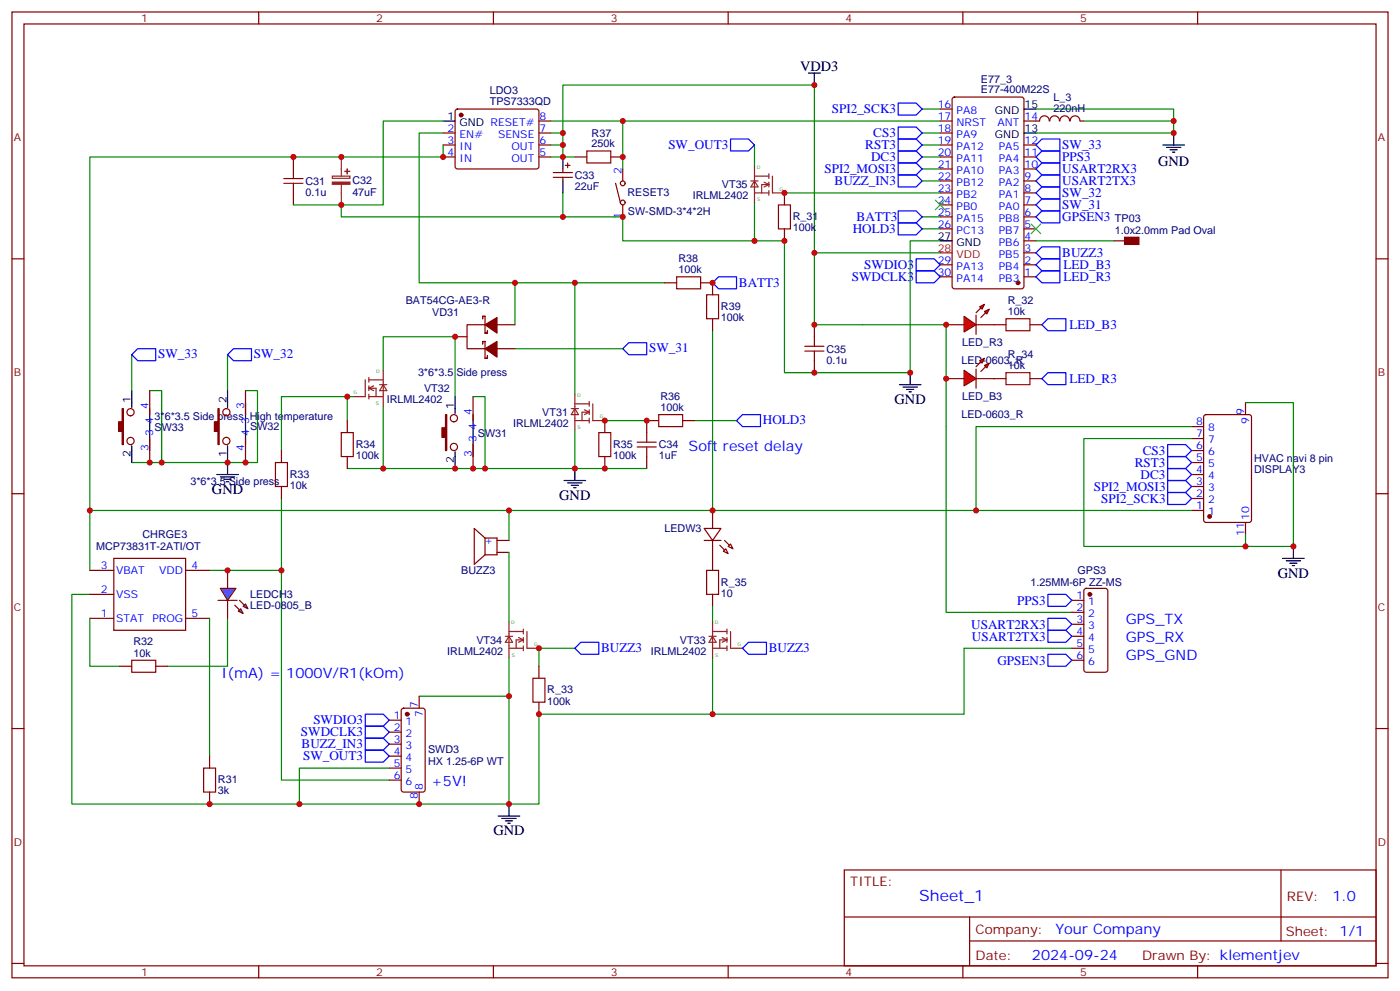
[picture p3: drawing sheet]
<svg xmlns="http://www.w3.org/2000/svg" width="412mm" height="292mm" viewBox="0 0 412 292" stroke-linecap="round" stroke-linejoin="round" font-family="sans-serif">
<g fill="none" stroke="#870000" stroke-width=".35">
<path d="M3.5 3.5h405.4v284.4h-405.4zM7.1 7.1h398.2v277.2h-398.2zM76.2 3.5v3.6M145.3 3.5v3.6M214.5 3.5v3.6M283.6 3.5v3.6M352.8 3.5v3.6M130.5 39.2h3.6M134.3 32.3l.5-.2h23.2l.5 .2 .2 .5v16.5l-.7 .4h-23.5l-.4-.7v-16.2zM158.7 35.6h3.6M158.7 39.2h3.6M276.9 35.6h3.6"/>
<path d="M276.9 32.1h3.6M276.9 39.2h3.6M280.7 28.8l.5-.2h19.7l.7 .4v55.3l-.4 .7h-20l-.7-.4v-55.3zM301.6 35.6h4.6M306.3 35.6a1.41 1.41 0 0 1 1.4-1.5 1.41 1.41 0 0 1 1.4 1.5M309.2 35.6a1.41 1.41 0 0 1 1.5-1.5 1.41 1.41 0 0 1 1.4 1.5M312.2 35.6a1.41 1.41 0 0 1 1.4-1.5 1.41 1.41 0 0 1 1.4 1.5M315.3 35.6a1.41 1.41 0 0 1 1.4-1.5 1.41 1.41 0 0 1 1.4 1.5M318.2 35.6h1.1M86.4 46.2v3.5M86.4 56.8v3.5M130.5 46.2h3.6"/>
<path d="M130.5 42.7h3.6M158.7 46.2h3.6M158.7 42.7h3.6M181.3 54l1.4 5.6M183.4 49.7v3.6M231.1 56.8v3.5M276.9 56.8h3.6M276.9 53.3h3.6M276.9 49.7h3.6M276.9 46.2h3.6M276.9 42.7h3.6M301.6 56.8h3.6"/>
<path d="M301.6 53.3h3.6M301.6 49.7h3.6M301.6 46.2h3.6M301.6 42.7h3.6M3.5 76.2h3.6M183.4 60.3v3.6M231.1 67.4v3.5M276.9 78h3.6M276.9 67.4h3.6M276.9 63.9h3.6M276.9 60.3h3.6M301.6 78h3.6"/>
<path d="M301.6 74.4h3.6M301.6 70.9h3.6M301.6 67.4h3.6M301.6 63.9h3.6M301.6 60.3h3.6M405.3 76.2h3.6M134.1 99.1h3.5M142.2 93.1h.7zM142.2 93.1v.7zM142.9 98.1h.7zM142.9 93.1v5M142.9 95.6h-5.3v7.1h5.3"/>
<path d="M143.6 97.4v.7zM146.4 95.6h5.3M195.8 83.3h3.5M206.4 83.3h3.5v3.5M209.9 93.8v3.6M239.9 95.6v3.5M276.9 81.5h3.6M292.8 95.6h3.5M301.6 81.5h3.6M303.4 95.6h3.5M44.1 115v7.1M72.3 115v7.1"/>
<path d="M139.3 116.8v7M142.2 100.5h.7zM142.2 100.5v.7zM142.9 105.5h.7zM142.9 100.5v5M143.6 104.8v.7zM146.4 102.7h5.3M239.9 106.2v3.5M366.9 118.5v3.6M44.1 129.1v7.1M72.3 129.1v7.1M82.9 132.6v3.6"/>
<path d="M102.3 123.8v3.6M102.3 134.4v3.5M139.3 130.9v7M178.2 123.8v3.6M178.2 134.4v3.5M190.5 134.4v3.5M194 123.8h-3.5v3.6M201.1 123.8h3.5M351 139.7h3.5M351 136.2h3.5M351 132.6h3.5M351 129.1h3.5"/>
<path d="M351 125.6h3.5M354.8 122.3l.4-.2h12.7l.7 .4 .1 30.6-.5 .7h-13l-.6-.5-.1-30.5zM3.5 145.3h3.6M82.9 143.2v3.6M142.9 158.4l-3.2-2.8v10.6l3.2-2.9M142.9 158.4v4.9M142.9 158.4h3.5v4.9h-3.5M146.4 159.1h3.5M207.4 155.6h5l-2.5 3.5zM207.4 159.1h5M209.9 150.3v5.3M209.9 159.1v8.8"/>
<path d="M351 150.3h3.5M351 146.8h3.5M351 143.2h3.5M366.9 153.8v3.5M405.3 145.3h3.6M26.5 175h7M26.5 167.9h7M33.5 164.4h21.2v21.2h-21.2zM54.7 167.9h7M146.4 162.6h3.5M209.9 175v3.5M213.1 162.3l.7-.7 .7 1.4z"/>
<path d="M215.2 160.2l.7 1.4-1.4-.7zM315.7 176.7h3.6M319.5 173.4l.5-.2h5.6l.7 .4v23.6l-.4 .7h-5.9l-.7-.5v-23.5zM26.5 182h7M54.7 182h7M158.7 196.1v3.6M315.7 180.3h3.6M315.7 183.8h3.6M315.7 187.3h3.6M315.7 190.9h3.6M315.7 194.4h3.6M3.5 214.5h3.6"/>
<path d="M114.7 212h3.5M114.7 215.5h3.5M114.7 219.1h3.5M118.4 208.7l.5-.2h5.6l.7 .4v23.6l-.4 .6-5.9 .1-.7-.5v-23.5zM123.5 205v3.5M158.7 206.7v3.6M405.3 214.5h3.6M61.7 222.6v3.5M61.7 233.2v3.5M114.7 222.6h3.5M114.7 226.1h3.5M114.7 229.7h3.5"/>
<path d="M123.5 233.2v3.5M248.7 256.1h156.6v28.2h-156.6zM377.3 256.1v20.9M248.7 270h156.5M285.6 277h119.6M285.6 270v14.1M3.5 283.6h3.6M76.2 284.3v3.6M145.3 284.3v3.6M214.5 284.3v3.6M283.6 284.3v3.6M352.8 284.3v3.6"/>
<path d="M405.3 283.6h3.6"/>
<circle cx="183.4" cy="54" r=".71"/>
<circle cx="183.4" cy="59.6" r=".71"/>
<circle cx="38.5" cy="129.8" r="1.06"/>
<circle cx="38.5" cy="121.4" r="1.06"/>
<circle cx="66.7" cy="129.8" r="1.06"/>
<circle cx="66.7" cy="121.4" r="1.06"/>
<circle cx="133.7" cy="123.1" r="1.06"/>
<circle cx="133.7" cy="131.6" r="1.06"/>
</g>
<g fill="#870000" stroke="#870000" stroke-width=".35">
<path d="M36 120.3h.3v10.6h-.3v-3.9h-1.1v-2.8h1.1z"/>
<path d="M64.2 120.3h.4v10.6h-.4v-3.9h-1.1v-2.8h1.1z"/>
<path d="M131.2 122.1h.4v10.5h-.4v-3.8h-1v-2.9h1z"/>
<path d="M212 160.5l1.4 1.4z"/>
<path d="M213.4 159.1l1.4 1.4z"/>
<path d="M142.9 95.6l3.5-2.1v4.6z"/>
<path d="M142.9 102.7l3.5-2.2v4.6z"/>
<circle cx="356.3" cy="152" r=".53"/>
<circle cx="119.9" cy="210.3" r=".53"/>
<circle cx="321" cy="175" r=".53"/>
<circle cx="299.9" cy="83.3" r=".53"/>
<circle cx="135.8" cy="33.9" r=".53"/>
</g>
<g fill="none" stroke="#008700" stroke-width=".35">
<path d="M130.5 39.2h-7v44.1h28.2M130.5 35.6h-17.6v24.7h-26.5M162.3 35.6h21.1v14.1M162.3 39.2h3.5M183.4 35.6h93.5M271.6 39.2h5.3M271.6 32.1h5.3M305.2 32.1h40.5v7.1h-40.5M319.3 35.6h26.4M130.5 42.7v3.5h-104v121.7M162.3 46.2h3.5v-21.2h74.1v49.4M162.3 42.7h3.5"/>
<path d="M165.8 56.8v7.1h17.6v7h38.8M165.8 46.2h3.5M222.2 59.6v11.3h8.9v38.8h37v-38.8h8.8M222.2 42.7v6.3M231.1 56.8h45.8M271.6 46.2h5.3M271.6 42.7h5.3M271.6 49.7h5.3M271.6 53.3h5.3M271.6 63.9h5.3M271.6 67.4h5.3M276.9 74.4h-37v21.2h38.8v84.7h37"/>
<path d="M151.7 95.6v-12.3h17.6v32.8M169.3 83.3h26.5M209.9 97.4v52.9M38.8 104.4v10.6M44.1 115h3.5v21.2h28.2v-21.2h-3.5M67 104.4v10.6M102.3 116.8h1.8M112.9 109v-9.9h21.2v17.7M112.9 119.6v18.3h-10.6M139.3 116.8h3.6v21.1h-30M151.7 102.7h31.7M366.9 118.5h14.1v42.4h-14.1v-3.6"/>
<path d="M38.8 136.2h8.8M102.3 123.8v-7h-19.4v15.8M142.9 137.9h26.4M169.3 126.6v11.3h21.2M178.2 123.8h12.3M204.6 123.8h12.4M351 129.1h-31.7v31.8h47.6M26.5 150.3h183.4M82.9 146.8v21.1h-21.2M149.9 150.3v8.8M209.9 150.3h141.1M26.5 175h-5.3v61.7h128.7v-31.7h-26.4"/>
<path d="M82.9 167.9v61.8h31.8M209.9 178.5v4.6M26.5 182v14.1h8.8M61.7 182v40.6M67 182v14.1h-17.6M149.9 193.7v11.3M169.3 190.9h-10.6v5.2M315.7 190.9h-31.7v19.4h-74.1v-16.6M209.9 210.3h-51.2v26.4h-8.8M114.7 226.1h-26.5v10.6"/>
</g>
<g fill="none" stroke="#00f" stroke-width=".35">
<path d="M264.6 37.4h5.3l1.7 1.8-1.7 1.7h-5.3zM264.6 30.3h5.3l1.7 1.8-1.7 1.8h-5.3zM215.2 40.9h5.3l1.7 1.8-1.7 1.8h-5.3zM264.6 44.5h5.3l1.7 1.7-1.7 1.8h-5.3zM264.6 40.9h5.3l1.7 1.8-1.7 1.8h-5.3zM264.6 48h5.3l1.7 1.7-1.7 1.8h-5.3zM264.6 51.5h5.3l1.7 1.8-1.7 1.7h-5.3zM305.2 46.2l1.7-1.7h5.3v3.5h-5.3zM305.2 53.3l1.7-1.8h5.3v3.5h-5.3zM306.9 40.9h5.3v3.6h-5.3l-1.7-1.8zM306.9 48h5.3v3.5h-5.3l-1.7-1.8zM264.6 65.6h5.3l1.7 1.8-1.7 1.7h-5.3z"/>
<path d="M264.6 62.1h5.3l1.7 1.8-1.7 1.7h-5.3zM269.9 79.7h5.3l1.7 1.8-1.7 1.8h-5.3zM269.9 76.2h5.3l1.7 1.8-1.7 1.7h-5.3zM209.9 83.3l1.8-1.8h5.3v3.5h-5.3zM306.9 95.6l1.8-1.8h5.3v3.6h-5.3zM38.8 104.4l1.8-1.7h5.3v3.5h-5.3zM67 104.4l1.8-1.7h5.3v3.5h-5.3zM183.4 102.7l1.8-1.8h5.3v3.5h-5.3zM217 123.8l1.7-1.7h5.3v3.5h-5.3zM344 137.9h5.2l1.8 1.8-1.8 1.8h-5.2zM344 134.4h5.2l1.8 1.8-1.8 1.7h-5.2zM344 130.9h5.2l1.8 1.7-1.8 1.8h-5.2z"/>
<path d="M344 145h5.2l1.8 1.8-1.8 1.7h-5.2zM344 141.5h5.2l1.8 1.7-1.8 1.8h-5.2zM308.7 175h5.3l1.7 1.7-1.7 1.8h-5.3zM308.7 192.6h5.3l1.7 1.8-1.7 1.7h-5.3zM308.7 182h5.3l1.7 1.8-1.7 1.8h-5.3zM308.7 185.6h5.3l1.7 1.7-1.7 1.8h-5.3zM107.6 217.3h5.3l1.8 1.8-1.8 1.7h-5.3zM107.6 210.3h5.3l1.8 1.7-1.8 1.8h-5.3zM107.6 213.8h5.3l1.8 1.7-1.8 1.8h-5.3zM107.6 220.8h5.3l1.8 1.8-1.8 1.8h-5.3z"/>
</g>
<g fill="none" stroke="#8c2424" stroke-width=".35">
<path d="M97.9 51.9h5.2v.6h-5.2zM100.5 46.2v5.7M100.5 54.3v6M221.2 53.3h2.1M222.2 51.9h4.3M222.2 49v10.6M222.2 56.8h4.3M222.2 53.3l1.1 1.7h-2.1zM225.1 53.6l1.4 .7M226.5 51.2v1.4M226.5 53.6v1.4M226.5 56.1v1.4"/>
<path d="M226.5 54.3h-2.1v2.5M226.5 54.3l-1.4 .7M227.5 51.9v4.9h3.6M107.6 111.8v5h-3.5M108.7 111.8h4.2M108.7 111.1v1.4M108.7 113.6v1.4M108.7 116.1v1.4M108.7 114.3h2.1v2.5M108.7 116.8h4.2M108.7 114.3l1.4 .7M110.1 113.6l-1.4 .7"/>
<path d="M111.8 113.2h2.1M112.9 109v10.6M112.9 113.2l1 1.8h-2.1zM169.3 118.9h4.3M169.3 116.1v10.5M173.6 118.2v1.4M174.6 118.9v4.9h3.6M168.3 120.3h2.1M169.3 123.8h4.3M169.3 120.3l1.1 1.8h-2.1zM172.2 120.7l1.4 .7M173.6 120.7v1.4"/>
<path d="M173.6 123.1v1.4M173.6 121.4h-2.2v2.4M173.6 121.4l-1.4 .7M148.9 187.3h2.1M149.9 185.9h4.3M149.9 183.1v10.6M149.9 190.9h4.3M149.9 187.3l1.1 1.8h-2.1zM152.8 187.7l1.4 .7M154.2 185.2v1.4M154.2 187.7v1.4M154.2 190.1v1.5"/>
<path d="M154.2 188.4h-2.2v2.5M154.2 188.4l-1.4 .7M155.2 185.9v5h3.5M208.8 187.3h2.2M209.9 185.9h4.2M209.9 190.9h4.2M209.9 187.3l1.1 1.8h-2.2zM209.9 183.1v10.6M212.7 187.7l1.4 .7M214.1 188.4h-2.1v2.5M214.1 185.2v1.4M214.1 187.7v1.4"/>
<path d="M214.1 190.1v1.5M214.1 188.4l-1.4 .7M215.2 185.9v5h3.5"/>
</g>
<g fill="none" stroke="#000" stroke-width=".35">
<path d="M130.5 35.6h3.6M238.1 21.5h3.6M239.9 21.5v3.5M301.6 39.2h3.6M301.6 32.1h3.6M345.7 39.2v3.5M342.5 42.7h6.4M343.6 43.4h4.2M344.7 44.1h2.1M345.4 44.8h.7M276.9 70.9h3.6M38.8 115v4.9"/>
<path d="M67 115v4.9M72.3 118.5v12.4M134.1 116.8v4.9M264.9 113.2h6.4M266 113.9h4.2M267.1 114.7h2.1M267.8 115.4h.7M268.1 109.7v3.5M38.8 131.2v5M44.1 120.3v12.3M63.9 139.7h6.3M67 131.2v8.5"/>
<path d="M134.1 133v4.9M139.3 122.1v12.3M169.3 137.9v3.6M64.9 140.4h4.2M66 141.1h2.1M66.7 141.8h.7M166.2 141.5h6.3M167.2 142.2h4.2M168.3 142.9h2.1M169 143.6h.7M377.8 164.4h6.4M378.9 165.1h4.2"/>
<path d="M379.9 165.8h2.2M380.6 166.5h.8M381 160.9v3.5M149.9 236.7v3.5M146.8 240.2h6.3M147.8 240.9h4.2M148.9 241.7h2.1M149.6 242.4h.7"/>
</g>
<g fill="none" stroke="#a10000" stroke-width=".35">
<path d="M83.6 54h5.7M83.6 52.6h5.7M86.4 49.7v2.9M86.4 54v2.8M229.3 60.3h3.5v7.1h-3.5zM199.3 81.5h7.1v3.5h-7.1zM208.1 86.8h3.6v7h-3.6zM239.9 99.1v2.9M296.3 93.8h7.1v3.6h-7.1zM237.1 103.4h5.6M237.1 102h5.6M239.9 103.4v2.8"/>
<path d="M81.1 136.2h3.6v7h-3.6zM100.5 127.4h3.6v7h-3.6zM176.4 127.4h3.5v7h-3.5zM187.7 131.6h5.6M187.7 130.2h5.6M190.5 127.4v2.8M190.5 131.6v2.8M194 122.1h7.1v3.5h-7.1zM208.1 167.9h3.6v7.1h-3.6zM157 199.7h3.5v7h-3.5zM60 226.1h3.5v7.1h-3.5z"/>
</g>
<g fill="#8c2424" stroke="#8c2424" stroke-width=".35">
<path d="M102.3 49.7v1.5z"/>
<path d="M101.6 50.4l1.4 .1z"/>
<path d="M97.9 53.6h5.2v.7h-5.2z"/>
</g>
<path d="M276.9 74.4h3.6" fill="none" stroke="#f00" stroke-width=".35"/>
<path d="M275.5 58.9l2.8 2.8M278.3 58.9l-2.8 2.8M303.7 66l2.9 2.8M306.6 66l-2.9 2.8" fill="none" stroke="#3c3" stroke-width=".35"/>
<path d="M64.9 173.2h4.6l-2.5 3.5z" fill="#09f" stroke="#870000" stroke-width=".35"/>
<path d="M64.2 176.7h5.6z" fill="#f00" stroke="#870000" stroke-width=".35"/>
<g fill="#870000" stroke="#870000" stroke-width=".35">
<path d="M70.6 176.7l1.4 1.5z"/>
<path d="M69.1 178.2l1.5 1.4z"/>
</g>
<g fill="#09f" stroke="#870000" stroke-width=".35">
<path d="M71.6 178.5l.7-.7 .7 1.4z"/>
<path d="M70.2 179.9l.7-.7 .7 1.4z"/>
</g>
<path d="M67 167.9v5.3M67 176.7v5.3M35.3 196.1h3.5M45.9 196.1h3.5" fill="none" stroke="#870000" stroke-width=".35"/>
<path d="M38.8 194.4h7.1v3.5h-7.1z" fill="none" stroke="#a10000" stroke-width=".35"/>
<g fill="#f00" stroke="#870000" stroke-width=".35">
<path d="M284 93.1l3.5 2.5-3.5 2.1z"/>
<path d="M287.5 92.8v5.6z"/>
</g>
<g fill="#870000" stroke="#870000" stroke-width=".35">
<path d="M287.5 92.1l1.4-1.4z"/>
<path d="M288.9 93.5l1.4-1.4z"/>
</g>
<g fill="#f00" stroke="#870000" stroke-width=".35">
<path d="M288.6 90.3l1.4-.7-.7 1.4z"/>
<path d="M290 91.7l1.4-.7-.7 1.4z"/>
</g>
<path d="M278.7 95.6h5.3M287.5 95.6h5.3" fill="none" stroke="#870000" stroke-width=".35"/>
<g fill="#f00" stroke="#870000" stroke-width=".35">
<path d="M284 109l3.5 2.5-3.5 2.1z"/>
<path d="M287.5 108.7v5.6z"/>
</g>
<g fill="#870000" stroke="#870000" stroke-width=".35">
<path d="M287.5 107.9l1.4-1.4z"/>
<path d="M288.9 109.4l1.4-1.5z"/>
</g>
<g fill="#f00" stroke="#870000" stroke-width=".35">
<path d="M288.6 106.2l1.4-.7-.7 1.4z"/>
<path d="M290 107.6l1.4-.7-.7 1.4z"/>
</g>
<path d="M163 50.8h5.6M163 52.2h5.6M165.8 49.7v1.1M165.8 52.2v1.1M166.5 48.7h1.4M167.2 48v1.4M169.3 46.2h3.6M179.9 46.2h3.5M328.1 70.9h3.2M278.7 111.5h5.3M287.5 111.5h8.8M303.4 111.5h3.5" fill="none" stroke="#870000" stroke-width=".35"/>
<path d="M306.9 55h5.3v3.6h-5.3l-1.7-1.8zM305.2 60.3l1.7-1.7h5.3v3.5h-5.3zM305.2 74.4l1.7-1.7h5.3v3.5h-5.3zM305.2 78l1.7-1.8h5.3v3.5h-5.3zM306.9 62.1h5.3v3.5h-5.3l-1.7-1.7zM306.9 79.7h5.3v3.6h-5.3l-1.7-1.8zM306.9 111.5l1.8-1.8h5.3v3.5h-5.3zM169.3 190.9l1.8-1.8h5.3v3.5h-5.3zM218.7 190.9l1.8-1.8h5.3v3.5h-5.3z" fill="none" stroke="#00f" stroke-width=".35"/>
<path d="M172.9 44.5h7v3.5h-7zM296.3 109.7h7.1v3.5h-7.1z" fill="none" stroke="#a10000" stroke-width=".35"/>
<path d="M100.5 60.3v3.6h65.3M305.2 70.9h22.9M351 125.6h-63.5v24.7M149.9 162.6v20.5" fill="none" stroke="#008700" stroke-width=".35"/>
<path d="M331.3 69.8h4.2v2.2h-4.2z" fill="#870000" stroke="#870000" stroke-width=".35"/>
<path d="M165.8 46.2v3.5M165.8 53.3v3.5" fill="none" stroke="#000" stroke-width=".35"/>
<g fill="#c00">
<circle cx="82.9" cy="167.9" r=".88"/>
<circle cx="139.3" cy="137.9" r=".88"/>
<circle cx="72.3" cy="136.2" r=".88"/>
<circle cx="67" cy="136.2" r=".88"/>
<circle cx="44.1" cy="136.2" r=".88"/>
<circle cx="345.7" cy="39.2" r=".88"/>
<circle cx="169.3" cy="83.3" r=".88"/>
<circle cx="169.3" cy="137.9" r=".88"/>
<circle cx="209.9" cy="150.3" r=".88"/>
<circle cx="345.7" cy="35.6" r=".88"/>
<circle cx="151.7" cy="83.3" r=".88"/>
<circle cx="102.3" cy="116.8" r=".88"/>
<circle cx="130.5" cy="46.2" r=".88"/>
<circle cx="183.4" cy="35.6" r=".88"/>
<circle cx="100.5" cy="46.2" r=".88"/>
<circle cx="86.4" cy="46.2" r=".88"/>
<circle cx="100.5" cy="60.3" r=".88"/>
<circle cx="165.8" cy="46.2" r=".88"/>
<circle cx="239.9" cy="74.4" r=".88"/>
<circle cx="239.9" cy="25" r=".88"/>
<circle cx="165.8" cy="39.2" r=".88"/>
<circle cx="165.8" cy="42.7" r=".88"/>
<circle cx="158.8" cy="190.9" r=".88"/>
<circle cx="149.9" cy="205" r=".88"/>
<circle cx="123.5" cy="236.7" r=".88"/>
<circle cx="149.9" cy="236.7" r=".88"/>
<circle cx="88.2" cy="236.7" r=".88"/>
<circle cx="26.5" cy="150.3" r=".88"/>
<circle cx="149.9" cy="150.3" r=".88"/>
<circle cx="239.9" cy="95.6" r=".88"/>
<circle cx="381" cy="160.9" r=".88"/>
<circle cx="366.9" cy="160.9" r=".88"/>
<circle cx="142.9" cy="137.9" r=".88"/>
<circle cx="47.6" cy="136.2" r=".88"/>
<circle cx="268.1" cy="109.7" r=".88"/>
<circle cx="112.9" cy="137.9" r=".88"/>
<circle cx="134.1" cy="137.9" r=".88"/>
<circle cx="209.9" cy="210.3" r=".88"/>
<circle cx="61.7" cy="236.7" r=".88"/>
<circle cx="158.8" cy="210.3" r=".88"/>
<circle cx="178.2" cy="123.8" r=".88"/>
<circle cx="178.2" cy="137.9" r=".88"/>
<circle cx="190.5" cy="123.8" r=".88"/>
<circle cx="209.9" cy="83.3" r=".88"/>
<circle cx="231.1" cy="56.8" r=".88"/>
<circle cx="67" cy="167.9" r=".88"/>
<circle cx="278.7" cy="95.6" r=".88"/>
<circle cx="278.7" cy="111.5" r=".88"/>
<circle cx="165.8" cy="63.9" r=".88"/>
<circle cx="222.3" cy="70.9" r=".88"/>
<circle cx="183.4" cy="63.9" r=".88"/>
<circle cx="239.9" cy="109.7" r=".88"/>
<circle cx="231.1" cy="70.9" r=".88"/>
<circle cx="287.5" cy="150.3" r=".88"/>
<circle cx="134.1" cy="99.1" r=".88"/>
<circle cx="183.4" cy="46.2" r=".88"/>
</g>
<text font-size="4.6" fill="#00f" x="270.8" y="265.1">Sheet_1</text>
<g font-size="4.2">
<text x="235.7" y="20.8">VDD3</text>
<text x="341.1" y="48.8">GND</text>
<text x="263.5" y="118.9">GND</text>
<text x="62.4" y="145.3">GND</text>
<text x="164.7" y="147.1">GND</text>
<text x="376.4" y="170">GND</text>
<text x="145.3" y="245.9">GND</text>
</g>
<g font-size="4.2" fill="#00f">
<text x="202.8" y="132.6">Soft reset delay</text>
<text x="331.6" y="183.8">GPS_TX</text>
<text x="331.6" y="189.1">GPS_RX</text>
<text x="331.6" y="194.4">GPS_GND</text>
<text x="65.3" y="199.7">I(mA) = 1000V/R1(kOm)</text>
<text x="127" y="231.4">+5V!</text>
<text x="392.5" y="265.4">1.0</text>
<text x="310.9" y="274.9">Your Company</text>
<text x="304" y="282.7">2024-09-24</text>
</g>
<g font-size="3.9" fill="#00f">
<text x="245" y="33.3">SPI2_SCK3</text>
<text x="257.2" y="40.4">CS3</text>
<text x="196.9" y="43.9">SW_OUT3</text>
<text x="254.9" y="43.9">RST3</text>
<text x="256.6" y="47.4">DC3</text>
<text x="312.9" y="47.3">PPS3</text>
<text x="312.9" y="43.8">SW_33</text>
<text x="242.8" y="51">SPI2_MOSI3</text>
<text x="312.9" y="50.9">USART2RX3</text>
<text x="245.8" y="54.5">BUZZ_IN3</text>
<text x="312.9" y="54.4">USART2TX3</text>
<text x="312.9" y="57.9">SW_32</text>
<text x="252.3" y="65.1">BATT3</text>
<text x="312.9" y="65">GPSEN3</text>
<text x="312.9" y="61.4">SW_31</text>
<text x="251.2" y="68.6">HOLD3</text>
<text x="312.9" y="75.6">BUZZ3</text>
<text x="250.9" y="82.7">SWDCLK3</text>
<text x="254.6" y="79.2">SWDIO3</text>
<text x="313.3" y="82.8">LED_R3</text>
<text x="313.3" y="79.3">LED_B3</text>
<text x="217.7" y="84.4">BATT3</text>
<text x="315" y="96.9">LED_B3</text>
<text x="46.6" y="105.5">SW_33</text>
<text x="74.8" y="105.5">SW_32</text>
<text x="191.2" y="103.8">SW_31</text>
<text x="315" y="112.8">LED_R3</text>
<text x="224.7" y="124.9">HOLD3</text>
<text x="334.2" y="137.4">RST3</text>
<text x="336.6" y="133.9">CS3</text>
<text x="336" y="140.9">DC3</text>
<text x="322.2" y="144.5">SPI2_MOSI3</text>
<text x="324.4" y="148">SPI2_SCK3</text>
<text x="299.6" y="178">PPS3</text>
<text x="286.1" y="185">USART2RX3</text>
<text x="177.1" y="192">BUZZ3</text>
<text x="226.5" y="192">BUZZ3</text>
<text x="286.3" y="188.6">USART2TX3</text>
<text x="293.8" y="195.6">GPSEN3</text>
<text x="92.3" y="213.3">SWDIO3</text>
<text x="88.7" y="216.8">SWDCLK3</text>
<text x="88.8" y="220.3">BUZZ_IN3</text>
<text x="89.3" y="223.8">SW_OUT3</text>
</g>
<g font-size="3.9" fill="#800">
<text x="250.5" y="260.7">TITLE:</text>
<text x="379.1" y="265.4">REV:</text>
<text x="287.4" y="274.9">Company:</text>
<text x="378.7" y="275.5">Sheet: 1/1</text>
<text x="287.4" y="282.6">Date:</text>
<text x="336.4" y="282.7">Drawn By: klementjev</text>
</g>
<g font-size="3.2" fill="#800">
<text x="41.6" y="6.5">1</text>
<text x="110.8" y="6.5">2</text>
<text x="179.9" y="6.5">3</text>
<text x="249.1" y="6.5">4</text>
<text x="318.2" y="6.5">5</text>
<text x="4.1" y="41.6">A</text>
<text x="405.9" y="41.6">A</text>
<text x="4.1" y="110.8">B</text>
<text x="405.9" y="110.8">B</text>
<text x="4.1" y="179.9">C</text>
<text x="405.9" y="179.9">C</text>
<text x="4.1" y="249.1">D</text>
<text x="405.9" y="249.1">D</text>
<text x="41.6" y="287.3">1</text>
<text x="110.8" y="287.3">2</text>
<text x="179.9" y="287.3">3</text>
<text x="249.1" y="287.3">4</text>
<text x="318.2" y="287.3">5</text>
</g>
<g font-size="3.2" fill="#000080">
<text x="144.3" y="27.7">LDO3</text>
<text x="288.9" y="27.5">E77-400M22S</text>
<text x="288.9" y="24.3">E77_3</text>
<text x="310.4" y="29.7">L_3</text>
<text x="144.3" y="31">TPS7333QD</text>
<text x="310.4" y="33">220nH</text>
<text x="174.3" y="40.2">R37</text>
<text x="174.3" y="43.4">250k</text>
<text x="169.3" y="52.6">C33</text>
<text x="90" y="57.6">0.1u</text>
<text x="90" y="54.4">C31</text>
<text x="103.8" y="57.6">47uF</text>
<text x="103.8" y="54.3">C32</text>
<text x="169.3" y="55.8">22uF</text>
<text x="184.9" y="57.8">RESET3</text>
<text x="204.1" y="58.7">IRLML2402</text>
<text x="212.6" y="55.5">VT35</text>
<text x="185" y="63.2">SW-SMD-3*4*2H</text>
<text x="233.5" y="64.7">R_31</text>
<text x="328.4" y="65.4">TP03</text>
<text x="233.5" y="68.1">100k</text>
<text x="328.4" y="68.8">1.0x2.0mm Pad Oval</text>
<text x="199.8" y="77.1">R38</text>
<text x="199.8" y="80.4">100k</text>
<text x="119.5" y="89.4">BAT54CG-AE3-R</text>
<text x="296.8" y="89.4">R_32</text>
<text x="127.3" y="93">VD31</text>
<text x="212.4" y="94.5">100k</text>
<text x="212.4" y="91.2">R39</text>
<text x="296.8" y="92.8">10k</text>
<text x="283.4" y="102">LED_R3</text>
<text x="243.4" y="107">0.1u</text>
<text x="243.4" y="103.8">C35</text>
<text x="283.2" y="107.3">LED-0603_R</text>
<text x="296.8" y="105.3">R_34</text>
<text x="123.1" y="110.8">3*6*3.5 Side press</text>
<text x="296.8" y="108.7">10k</text>
<text x="113.9" y="118.6">IRLML2402</text>
<text x="124.9" y="115.3">VT32</text>
<text x="194.5" y="117.7">R36</text>
<text x="283.4" y="117.9">LED_B3</text>
<text x="45.5" y="123.7">3*6*3.5 Side press High temperature</text>
<text x="151.2" y="125.7">IRLML2402</text>
<text x="159.7" y="122.5">VT31</text>
<text x="194.5" y="121">100k</text>
<text x="283.2" y="123.2">LED-0603_R</text>
<text x="45.5" y="126.9">SW33</text>
<text x="73.7" y="126.7">SW32</text>
<text x="104.8" y="131.8">R34</text>
<text x="140.8" y="128.7">SW31</text>
<text x="180.6" y="131.8">R35</text>
<text x="104.8" y="135.1">100k</text>
<text x="180.6" y="135.1">100k</text>
<text x="194" y="135.2">1uF</text>
<text x="194" y="132">C34</text>
<text x="369.4" y="136">HVAC navi 8 pin</text>
<text x="56.1" y="142.9">3*6*3.5 Side press</text>
<text x="85.4" y="143.9">10k</text>
<text x="85.4" y="140.6">R33</text>
<text x="369.4" y="139.3">DISPLAY3</text>
<text x="28.3" y="162">MCP73831T-2ATI/OT</text>
<text x="42" y="158.5">CHRGE3</text>
<text x="195.7" y="156.6">LEDW3</text>
<text x="135.9" y="169">BUZZ3</text>
<text x="212.4" y="172.4">R_35</text>
<text x="303.5" y="172.4">1.25MM-6P ZZ-MS</text>
<text x="317.4" y="168.9">GPS3</text>
<text x="73.7" y="179.3">LED-0805_B</text>
<text x="73.7" y="176">LEDCH3</text>
<text x="212.4" y="175.8">10</text>
<text x="39.3" y="190">R32</text>
<text x="140.3" y="189.5">VT34</text>
<text x="200.3" y="189.5">VT33</text>
<text x="39.3" y="193.3">10k</text>
<text x="131.8" y="192.7">IRLML2402</text>
<text x="191.7" y="192.7">IRLML2402</text>
<text x="161.2" y="207.4">100k</text>
<text x="161.2" y="204.1">R_33</text>
<text x="126.1" y="221.8">SWD3</text>
<text x="126.1" y="225.2">HX 1.25-6P WT</text>
<text x="64.2" y="233.9">3k</text>
<text x="64.2" y="230.5">R31</text>
</g>
<g font-size="3.2">
<text x="131.9" y="35.3">1</text>
<text x="293" y="33.5">GND</text>
<text x="301.8" y="31.8">15</text>
<text x="135.4" y="37">GND RESET#</text>
<text x="293" y="40.6">GND</text>
<text x="301.8" y="38.8">13</text>
<text x="276.2" y="70.6">27</text>
<text x="281.8" y="72.3">GND</text>
<text x="38.5" y="118.5" transform="rotate(-90 38.5 118.5)">1</text>
<text x="66.7" y="118.5" transform="rotate(-90 66.7 118.5)">2</text>
<text x="133.7" y="120.3" transform="rotate(-90 133.7 120.3)">1</text>
<text x="38.5" y="134.7" transform="rotate(-90 38.5 134.7)">2</text>
<text x="66.7" y="134.7" transform="rotate(-90 66.7 134.7)">1</text>
<text x="133.7" y="136.4" transform="rotate(-90 133.7 136.4)">2</text>
</g>
<g font-size="3.2" fill="#00f">
<text x="158.9" y="35.3">8</text>
<text x="276.2" y="31.8">16</text>
<text x="276.2" y="35.3">17</text>
<text x="281.8" y="33.5">PA8</text>
<text x="301.8" y="35.3">14</text>
<text x="131.9" y="38.8">2</text>
<text x="135.4" y="40.6">EN#</text>
<text x="146.7" y="40.6">SENSE</text>
<text x="158.9" y="38.8">7</text>
<text x="276.2" y="38.8">18</text>
<text x="281.8" y="37">NRST</text>
<text x="281.8" y="40.6">PA9</text>
<text x="293.8" y="37">ANT</text>
<text x="131.9" y="42.3">3</text>
<text x="131.9" y="45.9">4</text>
<text x="135.4" y="44.1">IN</text>
<text x="135.4" y="47.6">IN</text>
<text x="150.7" y="47.6">OUT</text>
<text x="150.7" y="44.1">OUT</text>
<text x="158.9" y="45.9">5</text>
<text x="158.9" y="42.3">6</text>
<text x="276.2" y="42.3">19</text>
<text x="276.2" y="45.9">20</text>
<text x="281.8" y="44.1">PA12</text>
<text x="281.8" y="47.6">PA11</text>
<text x="294.2" y="47.6">PA4</text>
<text x="294.2" y="44.1">PA5</text>
<text x="301.8" y="45.9">11</text>
<text x="301.8" y="42.3">12</text>
<text x="183.1" y="51.2" transform="rotate(-90 183.1 51.2)">2</text>
<text x="276.2" y="49.4">21</text>
<text x="276.2" y="52.9">22</text>
<text x="281.8" y="51.2">PA10</text>
<text x="294.2" y="51.2">PA3</text>
<text x="301.8" y="52.9">9</text>
<text x="301.8" y="49.4">10</text>
<text x="276.2" y="56.4">23</text>
<text x="276.2" y="60">24</text>
<text x="281.8" y="54.7">PB12</text>
<text x="281.8" y="58.2">PB2</text>
<text x="294.2" y="58.2">PA1</text>
<text x="294.2" y="54.7">PA2</text>
<text x="301.8" y="60">7</text>
<text x="301.8" y="56.4">8</text>
<text x="183.1" y="64.5" transform="rotate(-90 183.1 64.5)">1</text>
<text x="276.2" y="63.5">25</text>
<text x="281.8" y="61.7">PB0</text>
<text x="281.8" y="65.3">PA15</text>
<text x="294.2" y="65.3">PB8</text>
<text x="294.2" y="61.7">PA0</text>
<text x="301.8" y="63.5">6</text>
<text x="276.2" y="67">26</text>
<text x="281.8" y="68.8">PC13</text>
<text x="294.2" y="68.8">PB7</text>
<text x="301.8" y="70.6">4</text>
<text x="301.8" y="67">5</text>
<text x="276.2" y="77.6">29</text>
<text x="294.2" y="75.8">PB5</text>
<text x="294.2" y="72.3">PB6</text>
<text x="301.8" y="77.6">2</text>
<text x="301.8" y="74.1">3</text>
<text x="276.2" y="81.1">30</text>
<text x="281.8" y="79.4">PA13</text>
<text x="281.8" y="82.9">PA14</text>
<text x="294.2" y="82.9">PB3</text>
<text x="294.2" y="79.4">PB4</text>
<text x="301.8" y="81.1">1</text>
<text x="43.7" y="120.3" transform="rotate(-90 43.7 120.3)">4</text>
<text x="45.2" y="124.8" transform="rotate(-90 45.2 124.8)">4</text>
<text x="72" y="120.3" transform="rotate(-90 72 120.3)">3</text>
<text x="73.4" y="124.8" transform="rotate(-90 73.4 124.8)">3</text>
<text x="139" y="122.1" transform="rotate(-90 139 122.1)">4</text>
<text x="352.3" y="125.2">8</text>
<text x="366.5" y="122.1" transform="rotate(-90 366.5 122.1)">9</text>
<text x="367.9" y="124.8" transform="rotate(-90 367.9 124.8)">9</text>
<text x="45.2" y="128.4" transform="rotate(-90 45.2 128.4)">3</text>
<text x="73.4" y="128.4" transform="rotate(-90 73.4 128.4)">4</text>
<text x="140.4" y="130.2" transform="rotate(-90 140.4 130.2)">3</text>
<text x="140.4" y="126.5" transform="rotate(-90 140.4 126.5)">4</text>
<text x="352.3" y="128.8">7</text>
<text x="355.8" y="130.5">7</text>
<text x="355.8" y="127">8</text>
<text x="43.7" y="132.9" transform="rotate(-90 43.7 132.9)">3</text>
<text x="72" y="132.9" transform="rotate(-90 72 132.9)">4</text>
<text x="139" y="134.7" transform="rotate(-90 139 134.7)">3</text>
<text x="352.3" y="135.8">5</text>
<text x="352.3" y="132.3">6</text>
<text x="355.8" y="137.6">5</text>
<text x="355.8" y="134.1">6</text>
<text x="352.3" y="142.9">3</text>
<text x="352.3" y="139.3">4</text>
<text x="355.8" y="141.1">4</text>
<text x="352.3" y="149.9">1</text>
<text x="352.3" y="146.4">2</text>
<text x="355.8" y="148.2">2</text>
<text x="355.8" y="144.6">3</text>
<text x="355.8" y="151.7">1</text>
<text x="367.9" y="153.1" transform="rotate(-90 367.9 153.1)">10</text>
<text x="142.7" y="160.2">+</text>
<text x="366.5" y="157.8" transform="rotate(-90 366.5 157.8)">11</text>
<text x="29.7" y="167.6">3</text>
<text x="56.4" y="167.6">4</text>
<text x="34.2" y="169">VBAT</text>
<text x="46.9" y="169">VDD</text>
<text x="29.7" y="174.6">2</text>
<text x="34.2" y="176">VSS</text>
<text x="317.1" y="176.4">1</text>
<text x="317.1" y="179.9">2</text>
<text x="320.6" y="178.2">1</text>
<text x="29.7" y="181.7">1</text>
<text x="34.2" y="183.1">STAT</text>
<text x="44.9" y="183.1">PROG</text>
<text x="56.4" y="181.7">5</text>
<text x="317.1" y="183.4">3</text>
<text x="320.6" y="181.7">2</text>
<text x="320.6" y="185.2">3</text>
<text x="317.1" y="187">4</text>
<text x="317.1" y="190.5">5</text>
<text x="320.6" y="188.7">4</text>
<text x="317.1" y="194">6</text>
<text x="320.6" y="192.3">5</text>
<text x="320.6" y="195.8">6</text>
<text x="123.1" y="208.5" transform="rotate(-90 123.1 208.5)">7</text>
<text x="116" y="211.7">1</text>
<text x="116" y="215.2">2</text>
<text x="119.5" y="213.4">1</text>
<text x="124.5" y="211.2" transform="rotate(-90 124.5 211.2)">7</text>
<text x="116" y="218.7">3</text>
<text x="119.5" y="217">2</text>
<text x="119.5" y="220.5">3</text>
<text x="116" y="222.2">4</text>
<text x="116" y="225.8">5</text>
<text x="119.5" y="224">4</text>
<text x="119.5" y="227.5">5</text>
<text x="116" y="229.3">6</text>
<text x="119.5" y="231.1">6</text>
<text x="124.5" y="232.5" transform="rotate(-90 124.5 232.5)">8</text>
<text x="123.1" y="235.2" transform="rotate(-90 123.1 235.2)">8</text>
</g>
<g font-size="3.2" fill="#f00">
<text x="276.2" y="74.1">28</text>
<text x="281.8" y="75.8">VDD</text>
</g>
<g font-size="1.4" fill="#238d23">
<text x="222.9" y="49.7">D</text>
<text x="223.1" y="59.3">S</text>
<text x="229.6" y="56.1">G</text>
<text x="110.8" y="109.7">D</text>
<text x="104.1" y="116.1">G</text>
<text x="110.8" y="119.2">S</text>
<text x="170" y="116.8">D</text>
<text x="176.7" y="123.1">G</text>
<text x="170.1" y="126.3">S</text>
<text x="150.6" y="183.8">D</text>
<text x="210.6" y="183.8">D</text>
<text x="157.3" y="190.1">G</text>
<text x="217.3" y="190.1">G</text>
<text x="150.7" y="193.3">S</text>
<text x="210.7" y="193.3">S</text>
</g>
</svg>
